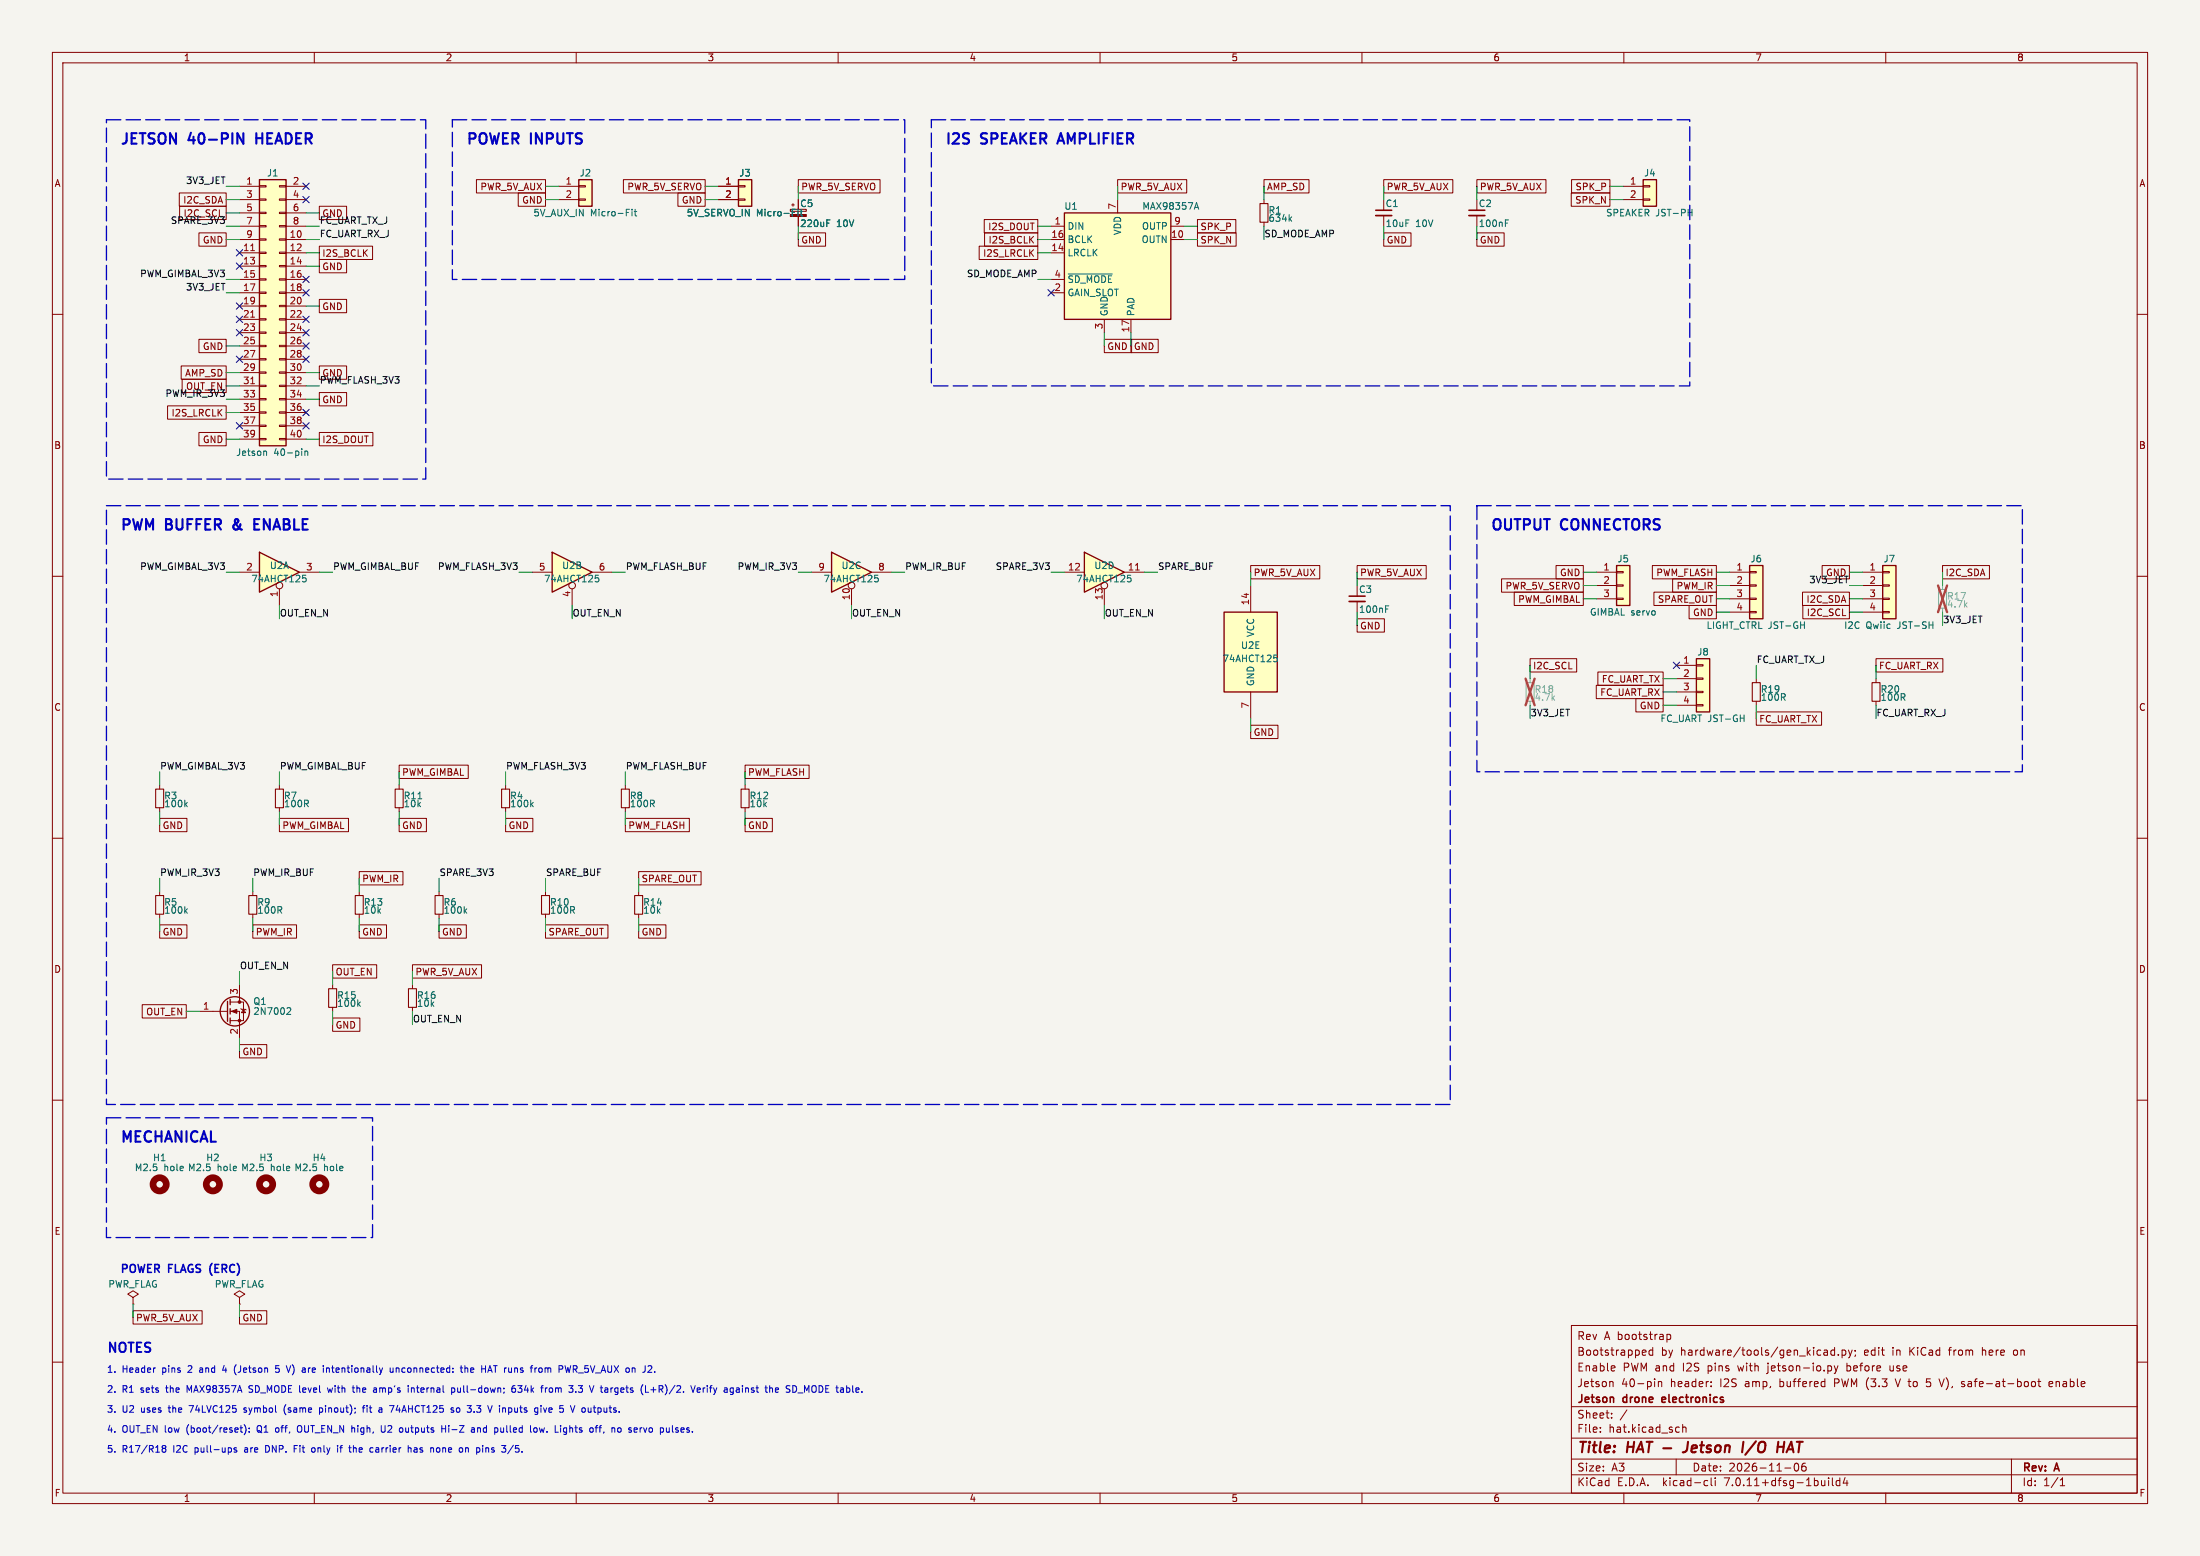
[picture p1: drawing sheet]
<svg xmlns="http://www.w3.org/2000/svg" width="420mm" height="297mm" viewBox="0 0 420 297" stroke-linecap="round" stroke-linejoin="round" font-family="sans-serif">
<path d="M0 0h420v297h-420z" fill="#f5f4ef" stroke="#f5f4ef" stroke-width=".19"/>
<g fill="none" stroke="#840000" stroke-width=".19">
<path d="M10 10h400v277h-400zM12 12h396v273h-396zM60 10v2M110 10v2M160 10v2M210 10v2M260 10v2M310 10v2M360 10v2M45.7 35.6h3.8M45.7 38.1h3.8M49.5 38h1.3v.2h-1.3z"/>
<path d="M49.5 35.4h1.3v.3h-1.3zM53.3 38h1.3v.2h-1.3zM53.3 35.4h1.3v.3h-1.3zM54.6 35.6h3.8M54.6 38.1h3.8M213.4 38.1v2.5M241.3 38.1v.8M10 60h2M45.7 45.7h3.8M45.7 48.3h3.8M45.7 50.8h3.8M45.7 53.3h3.8"/>
<path d="M45.7 55.9h3.8M45.7 58.4h3.8M45.7 40.6h3.8M45.7 43.2h3.8M49.5 58.3h1.3v.2h-1.3zM49.5 55.8h1.3v.2h-1.3zM49.5 53.2h1.3v.3h-1.3zM49.5 50.7h1.3v.2h-1.3zM49.5 48.1h1.3v.3h-1.3zM49.5 45.6h1.3v.2h-1.3zM49.5 43.1h1.3v.2h-1.3zM49.5 40.5h1.3v.3h-1.3z"/>
<path d="M53.3 58.3h1.3v.2h-1.3zM53.3 55.8h1.3v.2h-1.3zM53.3 53.2h1.3v.3h-1.3zM53.3 50.7h1.3v.2h-1.3zM53.3 48.1h1.3v.3h-1.3zM53.3 45.6h1.3v.2h-1.3zM53.3 43.1h1.3v.2h-1.3zM53.3 40.5h1.3v.3h-1.3zM54.6 45.7h3.8M54.6 48.3h3.8M54.6 50.8h3.8M54.6 53.3h3.8"/>
<path d="M54.6 55.9h3.8M54.6 58.4h3.8M54.6 40.6h3.8M54.6 43.2h3.8M200.7 45.7h2.5M200.7 48.3h2.5M200.7 53.3h2.5M200.7 55.9h2.5M200.7 43.2h2.5M223.5 45.7h2.6M223.5 43.2h2.6M241.3 42.4v.8"/>
<path d="M408 60h2M45.7 61h3.8M45.7 63.5h3.8M45.7 66h3.8M45.7 68.6h3.8M45.7 71.1h3.8M45.7 73.7h3.8M45.7 76.2h3.8M45.7 78.7h3.8M49.5 78.6h1.3v.3h-1.3zM49.5 76.1h1.3v.2h-1.3zM49.5 73.5h1.3v.3h-1.3z"/>
<path d="M49.5 71h1.3v.2h-1.3zM49.5 68.5h1.3v.2h-1.3zM49.5 65.9h1.3v.3h-1.3zM49.5 63.4h1.3v.2h-1.3zM49.5 60.8h1.3v.3h-1.3zM53.3 78.6h1.3v.3h-1.3zM53.3 76.1h1.3v.2h-1.3zM53.3 73.5h1.3v.3h-1.3zM53.3 71h1.3v.2h-1.3zM53.3 68.5h1.3v.2h-1.3zM53.3 65.9h1.3v.3h-1.3zM53.3 63.4h1.3v.2h-1.3z"/>
<path d="M53.3 60.8h1.3v.3h-1.3zM54.6 61h3.8M54.6 63.5h3.8M54.6 66h3.8M54.6 68.6h3.8M54.6 71.1h3.8M54.6 73.7h3.8M54.6 76.2h3.8M54.6 78.7h3.8M210.8 61v2.5M215.9 61v2.5M45.7 81.3h3.8"/>
<path d="M45.7 83.8h3.8M49.5 83.7h1.3v.2h-1.3zM49.5 81.2h1.3v.2h-1.3zM53.3 83.7h1.3v.2h-1.3zM53.3 81.2h1.3v.2h-1.3zM54.6 81.3h3.8M54.6 83.8h3.8M10 110h2M259.1 114.8v2M304.8 109.2h3.8M304.8 111.8h3.8M304.8 114.3h3.8"/>
<path d="M308.6 114.2h1.3v.2h-1.3zM308.6 111.6h1.3v.3h-1.3zM308.6 109.1h1.3v.2h-1.3zM330.2 109.2h3.8M330.2 111.8h3.8M330.2 114.3h3.8M330.2 116.8h3.8M334 116.7h1.3v.3h-1.3zM334 114.2h1.3v.2h-1.3zM334 111.6h1.3v.3h-1.3zM334 109.1h1.3v.2h-1.3zM355.6 109.2h3.8"/>
<path d="M355.6 111.8h3.8M355.6 114.3h3.8M355.6 116.8h3.8M359.4 116.7h1.3v.3h-1.3zM359.4 114.2h1.3v.2h-1.3zM359.4 111.6h1.3v.3h-1.3zM359.4 109.1h1.3v.2h-1.3zM408 110h2M320 127h3.8M320 129.5h3.8M320 132.1h3.8M320 134.6h3.8"/>
<path d="M323.8 134.5h1.3v.2h-1.3zM323.8 132h1.3v.2h-1.3zM323.8 129.4h1.3v.3h-1.3zM323.8 126.9h1.3v.2h-1.3zM335.3 129.5v.8M335.3 133.9v.7M358.1 129.5v.8M358.1 133.9v.7M10 160h2M30.5 149.9v.7M30.5 154.2v.7M53.3 149.9v.7"/>
<path d="M53.3 154.2v.7M76.2 149.9v.7M76.2 154.2v.7M96.5 149.9v.7M96.5 154.2v.7M119.4 149.9v.7M119.4 154.2v.7M142.2 149.9v.7M142.2 154.2v.7M408 160h2M68.6 170.2v.7M68.6 174.5v.8"/>
<path d="M83.8 170.2v.7M83.8 174.5v.8M104.1 170.2v.7M104.1 174.5v.8M121.9 170.2v.7M121.9 174.5v.8M78.7 188v.7M78.7 192.3v.7M10 210h2M408 210h2M10 260h2M300 253h108v32h-108z"/>
<path d="M314 257.7l.2 .3-.7 .2M314.2 258.6l-.2 .1M315.5 257.8l-.4-.1-.3 .3 .1 .6h.6M315.5 257.2v1.5M318.2 254.7v1.5M318.2 254.8l.5-.1 .2 .3-.1 .6h-.6M348.4 257.7l.4 .1 .1 .9M348.9 258.6l-.5 .1M348.9 258l-.5 .1M350.2 257.8l-.4-.1-.3 .3 .2 .6h.5M350.2 257.2v1.5M350.9 258.5v.2"/>
<path d="M351.7 257.8l.4-.1 .3 .3-.2 .6h-.5M351.7 257.7v1.5M352.9 257.7l.3 1M353.2 258.7l-.3 .5M353.6 257.7l-.4 1M354.2 257.8v.1M354.2 258.6l-.1 .3M378.4 257.2v1.5M378.5 257.8h-.1M384.7 257.7l-.3 .3v.4l.3 .3M408 260h2M300 278.5h108"/>
<path d="M300 274.5h108M300 268.5h108M305.5 273.2v.2M305.5 272.5v.1M307.7 270.5v.2M307.7 269.8v.1M307.7 263.7l.2 .2v.8M308.1 260.7l.2 .3-.7 .2M308.2 261.6l-.1 .1M310.6 269.1l-1.3 1.9M315.9 263.2v.1M316.6 263.7v1"/>
<path d="M316.6 263.8l.2-.1 .4 .1v.9M320 278.5v3M320.2 272.4l.4 .1M320.6 273.3l-.4 .1M321.2 272.5l.2-.1 .4 .1 .1 .9M321.2 271.9v1.5M326.7 263.8v.1M326.7 264.5v.2M337.2 262.2h.1M342.7 279.4l.2-.1a.8 .8 0 0 1 .5 .7 .8 .8 0 0 1-.5 .8 1 1 0 0 1-.2-1.4zM344.7 279.3a.59 .59 0 0 0-.8 .6v.6l.2 .2 .4 .1 .2-.2 .1-.5-.1-.2h-.5l-.3 .2M349.4 260.7l.3 .3v.4l-.3 .3"/>
<path d="M350.2 260.7l.3 1M350.5 261.7l-.3 .5M350.9 260.7l-.4 1M352.6 260.2v1.5M352.6 261.6l.1 .1M352.7 260.7l-.1 .1M360.8 260.7v.8l.2 .2M361.8 263.2l.5 1.5M367.8 263.2h.7M367.8 264.6l.5 .1M368.3 263.8h-.5M371.2 263.2l-.5 1.5"/>
<path d="M374.7 263.7l.3 .1M374.7 264.2l.3 .1 .1 .2-.2 .2h-.3M384 278.5v6.5M387.9 263.8l.4-.1 .3 .3v.4l-.3 .3-.4-.1-.1-.2zM389 263.7h.6M389.2 263.2v1.3l.4 .2M391.2 264.2l.7-.2-.1-.2-.4-.1-.2 .2v.7h.6M60 285v2M110 285v2M160 285v2M210 285v2M260 285v2"/>
<path d="M300 281.5h108M310 285v2M325.6 282.6l.4 .1M326 283.5l-.4 .1M326.7 282.1v1.3l.2 .2M327.4 282.1v.1M327.4 282.6v1M340.7 280.2h1.2M349.1 282.1v.1M349.1 282.6v1M349.8 282.1v1.3l.2 .2M351.2 282.7l-.4-.1-.3 .3 .2 .6h.5"/>
<path d="M351.2 282.1v1.5M352.2 282l-.3 1.1h.9M352.6 282.6v1M360 285v2M393.3 283.6h.9M393.3 282.5l.4-.4v1.5"/>
</g>
<path d="M322.3 275.2l-.2 1.4a.74 .74 0 0 1-.9 .6M335.2 275.1l-2 2.6M339.4 276.2h1.1M340.6 275.2l-.2 2M341.3 276.6h1M342 275.2l-1 2" fill="none" stroke="#840000" stroke-width=".4"/>
<path d="M257.6 113.8h3M317.3 266.8v.8M318 267l-.7 .2" fill="none" stroke="#840000" stroke-width=".3"/>
<g fill="none" stroke="#840000" stroke-width=".2">
<path d="M240.5 38.9h1.6v3.5h-1.6zM334.5 130.3h1.5v3.6h-1.5zM357.4 130.3h1.5v3.6h-1.5zM29.7 150.6h1.5v3.6h-1.5zM52.6 150.6h1.5v3.6h-1.5zM75.4 150.6h1.6v3.6h-1.6zM95.8 150.6h1.5v3.6h-1.5zM118.6 150.6h1.5v3.6h-1.5zM141.5 150.6h1.5v3.6h-1.5zM67.8 170.9h1.5v3.6h-1.5zM83.1 170.9h1.5v3.6h-1.5zM103.4 170.9h1.5v3.6h-1.5z"/>
<path d="M121.2 170.9h1.5v3.6h-1.5zM78 188.7h1.5v3.6h-1.5z"/>
</g>
<g fill="#ffffc2" stroke="#ffffc2" stroke-width=".19">
<path d="M49.5 34.3h5.1v50.8h-5.1z"/>
<path d="M323.8 125.7h2.6v10.2h-2.6z"/>
<path d="M308.6 108h2.5v7.6h-2.5z"/>
<path d="M334 108h2.5v10.1h-2.5z"/>
<path d="M359.4 108h2.5v10.1h-2.5z"/>
<path d="M203.2 40.6h20.3v20.4h-20.3z"/>
</g>
<path d="M49.5 34.3h5.1v50.8h-5.1zM203.2 40.6h20.3v20.4h-20.3zM308.6 108h2.5v7.6h-2.5zM334 108h2.5v10.1h-2.5zM359.4 108h2.5v10.1h-2.5zM323.8 125.7h2.6v10.2h-2.6z" fill="none" stroke="#840000" stroke-width=".25"/>
<path d="M47.9 47.8h.7M47.9 60.5h.7M47.9 73.2h.7" fill="none" stroke="#a90000" stroke-width=".19"/>
<g fill="none" stroke="#006464" stroke-width=".19">
<path d="M228.1 39.6h.6M228.4 38.7l.4 1.2M203.9 52.3h8.4M246.2 41.8l.4 .4M246.6 41.4l-.5 .5M50.5 86.1l.4 .2v.6M58.2 86.2l.2-.1 .3 .1 .1 .7M58.2 86.1v.8M264.5 116.2h.4M264.5 115.6h.6M343.7 119.3h.8M344.5 118.7v1.3"/>
<path d="M332.2 137.1h.8M333 136.5v1.2M35.4 153.5l.4 .5M35.8 153.2l-.5 .4M79.8 152.5h.7M101.4 153.5l.4 .5M101.8 153.2l-.5 .4M88.7 173.8l.4 .5M89.1 173.5l-.5 .5"/>
</g>
<path d="M370.1 112.5h1.5v3.6h-1.5zM291.3 130.3h1.6v3.6h-1.6z" fill="none" stroke="#9c9b98" stroke-width=".2"/>
<path d="M370.8 111.8v.7M370.8 116.1v.7M292.1 129.5v.8M292.1 133.9v.7" fill="none" stroke="#9c9b98" stroke-width=".19"/>
<path d="M370 111.8l1.7 5M371.7 111.8l-1.7 5M291.2 129.5l1.8 5.1M293 129.5l-1.8 5.1" fill="none" stroke="#eb3a3d" stroke-width=".46"/>
<path d="M257.6 114.8h3" fill="none" stroke="#840000" stroke-width=".33"/>
<path d="M207 105.4l7.6 3.8-7.6 3.8z" fill="#ffffc2"/>
<path d="M207 105.4l7.6 3.8-7.6 3.8z" fill="none" stroke="#840000" stroke-width=".25"/>
<g fill="none" stroke="#840000" stroke-width=".19">
<path d="M203.2 109.2h3.8M210.8 112.4v3.2M214.6 109.2h3.8"/>
<circle cx="210.8" cy="111.8" r=".63"/>
</g>
<path d="M216.8 108.8h.7" fill="none" stroke="#a90000" stroke-width=".19"/>
<path d="M215.3 109.8h.6M215.4 110.3h.3l.2 .2-.1 .5-.4 .1" fill="none" stroke="#006464" stroke-width=".19"/>
<path d="M49.5 105.4l7.6 3.8-7.6 3.8z" fill="#ffffc2"/>
<path d="M110.5 34.3h2.5v5.1h-2.5zM141 34.3h2.5v5.1h-2.5zM49.5 105.4l7.6 3.8-7.6 3.8zM233.7 116.8h10.1v15.3h-10.1z" fill="none" stroke="#840000" stroke-width=".25"/>
<g fill="none" stroke="#840000" stroke-width=".19">
<path d="M106.7 35.6h3.8M106.7 38.1h3.8M110.5 38h1.3v.2h-1.3zM110.5 35.4h1.3v.3h-1.3zM137.2 35.6h3.8M137.2 38.1h3.8M141 38h1.2v.2h-1.2zM141 35.4h1.2v.3h-1.2zM150.9 40h3v.3h-3zM151.1 39.1h.5M151.4 38.9v.5M152.4 41.3v1.9"/>
<path d="M45.7 109.2h3.8M53.3 112.4v3.2M57.1 109.2h3.9M238.8 111.8v5M238.8 132.1v5.1"/>
<circle cx="53.3" cy="111.8" r=".63"/>
</g>
<path d="M120.6 39.9v.2M121.3 39.9v1.1l.3 .2M152.9 39.9v1.1l.3 .2M120.6 40.4v.8M121.1 40.4h.5M152.3 40.4v.8M157.8 42.6h.5M157.8 42h.6M57.8 109.8h.6M57.9 110.3h.3l.3 .2-.2 .5-.4 .1M243.2 125h.6M243.3 125.5h.3l.3 .3-.2 .4-.4 .1" fill="none" stroke="#006464" stroke-width=".19"/>
<g fill="#ffffc2" stroke="#ffffc2" stroke-width=".19">
<path d="M233.7 116.8h10.1v15.3h-10.1z"/>
<path d="M110.5 34.3h2.5v5.1h-2.5z"/>
<path d="M141 34.3h2.5v5.1h-2.5z"/>
</g>
<path d="M150.9 40.9h3v.4h-3z" fill="#840000" stroke="#840000" stroke-width=".19"/>
<path d="M158.7 105.4l7.7 3.8-7.7 3.8z" fill="#ffffc2"/>
<path d="M158.7 105.4l7.7 3.8-7.7 3.8z" fill="none" stroke="#840000" stroke-width=".25"/>
<g fill="none" stroke="#840000" stroke-width=".19">
<path d="M154.9 109.2h3.8M162.6 112.4v3.2M166.4 109.2h3.8"/>
<circle cx="162.6" cy="111.8" r=".63"/>
</g>
<path d="M167 109.8h.6M167.1 110.3h.3l.3 .2-.2 .5-.4 .1" fill="none" stroke="#006464" stroke-width=".19"/>
<path d="M105.4 105.4l7.6 3.8-7.6 3.8z" fill="#ffffc2"/>
<g fill="none" stroke="#840000" stroke-width=".25">
<path d="M313.7 34.3h2.5v5.1h-2.5zM105.4 105.4l7.6 3.8-7.6 3.8zM43.4 191.1v3.8M43.9 190.8v1M43.9 192.5v1M43.9 194.3v1"/>
<circle cx="44.8" cy="193" r="2.79"/>
</g>
<g fill="none" stroke="#840000" stroke-width=".19">
<path d="M34.2 36.8h9v2.6h-9zM34.3 39.4h8.9v2.5h-8.9zM61 39.4h5.2v2.5h-5.2zM91 34.3h13.1v2.5h-13.1zM98.9 36.8h5.2v2.6h-5.2zM119 34.3h15.6v2.5h-15.6zM129.4 36.8h5.2v2.6h-5.2zM137.2 35.6h3.8M137.2 38.1h3.8M152.4 34.3h15.6v2.5h-15.6zM213.4 34.3h13.1v2.5h-13.1zM241.3 34.3h8.6v2.5h-8.6z"/>
<path d="M264.2 34.3h13.1v2.5h-13.1zM281.9 34.3h13.2v2.5h-13.2zM300 36.8h7.3v2.6h-7.3zM300 34.3h7.3v2.5h-7.3zM309.9 35.6h3.8M309.9 38.1h3.8M313.7 38h1.3v.2h-1.3zM313.7 35.4h1.3v.3h-1.3zM38 44.4h5.2v2.6h-5.2zM61 47h10.1v2.5h-10.1zM61 57.1h5.2v2.6h-5.2zM61 49.5h5.2v2.6h-5.2z"/>
<path d="M152.4 44.4h5.2v2.6h-5.2zM152.4 41.3v1.9M186.9 47h11.2v2.5h-11.2zM187.9 41.9h10.2v2.6h-10.2zM188 44.4h10.1v2.6h-10.1zM228.6 41.9h7.3v2.6h-7.3zM228.6 44.4h7.4v2.6h-7.4zM264.2 44.4h5.2v2.6h-5.2zM264.2 41.1v2.1M281.9 44.4h5.2v2.6h-5.2zM281.9 41.1v2.1M32 77.5h11.2v2.5h-11.2z"/>
<path d="M34.6 69.8h8.6v2.6h-8.6zM34.8 72.4h8.4v2.5h-8.4zM38 64.8h5.2v2.5h-5.2zM61 69.8h5.2v2.6h-5.2zM61 74.9h5.2v2.6h-5.2zM210.8 64.8h5.2v2.5h-5.2zM215.9 64.8h5.2v2.5h-5.2zM38 82.5h5.2v2.6h-5.2zM61 82.5h10.2v2.6h-10.2zM101.6 109.2h3.8M109.2 112.4v3.2M113 109.2h3.8"/>
<path d="M238.8 107.9h13.1v2.6h-13.1zM259.1 107.9h13.2v2.6h-13.2zM259.1 118.1h5.2v2.6h-5.2zM286.7 110.5h15.6v2.5h-15.6zM289.1 113h13.2v2.6h-13.2zM297.1 107.9h5.2v2.6h-5.2zM315.4 107.9h12.3v2.6h-12.3zM315.7 113h12v2.6h-12zM319.3 110.5h8.4v2.5h-8.4zM322.5 115.6h5.2v2.5h-5.2zM344.1 113h9v2.6h-9zM344.2 115.6h8.9v2.5h-8.9z"/>
<path d="M347.9 107.9h5.2v2.6h-5.2zM370.8 107.9h9v2.6h-9zM238.8 138.4h5.2v2.6h-5.2zM292.1 125.7h8.9v2.6h-8.9zM304.7 130.8h12.8v2.6h-12.8zM305 128.3h12.5v2.5h-12.5zM312.3 133.3h5.2v2.6h-5.2zM335.3 135.9h12.4v2.5h-12.4zM358.1 125.7h12.8v2.6h-12.8zM30.5 156.2h5.2v2.6h-5.2zM53.3 156.2h13.2v2.6h-13.2zM76.2 146h13.2v2.6h-13.2z"/>
<path d="M76.2 156.2h5.2v2.6h-5.2zM96.5 156.2h5.2v2.6h-5.2zM119.4 156.2h12.2v2.6h-12.2zM142.2 156.2h5.2v2.6h-5.2zM142.2 146h12.3v2.6h-12.3zM30.5 176.5h5.2v2.6h-5.2zM30.5 170.2v.7M30.5 174.5v.8M48.3 176.5h8.3v2.6h-8.3zM48.3 170.2v.7M48.3 174.5v.8M68.6 166.4h8.3v2.5h-8.3z"/>
<path d="M68.6 176.5h5.2v2.6h-5.2zM83.8 176.5h5.2v2.6h-5.2zM104.1 176.5h12v2.6h-12zM121.9 176.5h5.2v2.6h-5.2zM121.9 166.4h11.9v2.5h-11.9zM27.2 191.8h8.4v2.5h-8.4zM38.1 193h5.3M43.9 193h1.8v5.1M43.9 191.3h2.6v3.5h-2.6M45.7 199.4h5.2v2.5h-5.2zM45.7 188v3.3M46 192.5l1 .3"/>
<path d="M46.5 192.7l.4 .6h-.8zM63.5 194.3h5.2v2.6h-5.2zM63.5 184.1h8.4v2.6h-8.4zM63.5 188v.7M63.5 192.3v.7M78.7 184.1h13.2v2.6h-13.2zM25.4 247.6l1-.6-1-.6-1 .6 1 .6v1.3M25.4 248.9h.1M25.4 250.2h13.2v2.5h-13.2zM45.7 247.6l1-.6-1-.6-1 .6 1 .6v1.3M45.7 248.9h.1M45.7 250.2h5.2v2.5h-5.2z"/>
<circle cx="109.2" cy="111.8" r=".63"/>
</g>
<g fill="none" stroke="#006464" stroke-width=".19">
<path d="M152.9 39.9v1.1l.3 .2M323 39.9v1.3M152.3 40.4v.8M157.8 42.6h.5M157.8 42h.6M287.4 42.6h.4M287.4 42h.6M322.3 40.6h.7M113.7 109.8h.6M113.8 110.3h.3l.2 .2-.1 .5-.4 .1M35.4 173.8l.4 .5M35.8 173.5l-.5 .5"/>
<path d="M55 192.3l.4 .1 .1 .3-.8 .9h.8M68.4 191.6l.4 .5M68.8 191.3l-.5 .4"/>
</g>
<path d="M262.6 41.1h3.1M280.4 41.1h3.1" fill="none" stroke="#840000" stroke-width=".33"/>
<path d="M262.6 40.1h3.1M280.4 40.1h3.1" fill="none" stroke="#840000" stroke-width=".3"/>
<g fill="#840000" stroke="#840000" stroke-width=".19">
<path d="M44.2 193l1-.3v.7z"/>
<circle cx="45.7" cy="194.8" r=".25"/>
<circle cx="45.7" cy="191.3" r=".25"/>
</g>
<path d="M29.7 170.9h1.5v3.6h-1.5zM47.5 170.9h1.5v3.6h-1.5zM62.7 188.7h1.6v3.6h-1.6z" fill="none" stroke="#840000" stroke-width=".2"/>
<g fill="none" stroke="#840000" stroke-width="1.3">
<circle cx="30.5" cy="226.1" r="1.27"/>
<circle cx="40.6" cy="226.1" r="1.27"/>
<circle cx="50.8" cy="226.1" r="1.27"/>
<circle cx="61" cy="226.1" r="1.27"/>
</g>
<path d="M313.7 34.3h2.5v5.1h-2.5z" fill="#ffffc2" stroke="#ffffc2" stroke-width=".19"/>
<path d="M45.3 25.4l1.2 2v-2M48.9 25.4v2M48.9 26.4h1.2M202 26.9h1M202.5 25.4l-.7 2M49.5 99.1h-.9v2h.9M44.6 100.2v.7M48.6 100h.6" fill="none" stroke="#0000c2" stroke-width=".4"/>
<g fill="none" stroke="#0000c2" stroke-width=".19">
<path d="M31.2 276.5l-.3-.3 .3-.3h.2l.3 .3-.3 .3M31.2 276.5l-.3 .2 .1 .4 .2 .1 .3-.1 .2-.2v-.2l-.3-.2M31.2 276.5h.2M42.8 260.6l-.3 .9h.8M45.1 260.5a1.46 1.46 0 0 0 0 1.9M45.2 276.4l-.3-.1-.2 .2v.2l.5 .1v.3h-.5M45.8 272.5h.5M46 272.1v1.1l.3 .2M46.5 269.5l.2 .1M46.6 271.9a1.46 1.46 0 0 1 0 2M46.7 268.7l-.2 .2 .2 .2M47.5 265.7l.2 .1"/>
<path d="M47.6 273.3v.1M47.6 272.6v.1M47.8 264.5l-.3 .2 .3 .4M51 275.9h-.3v1.3h.3M52.6 261.8l.2 .1h.4M52.7 272.6l-.1 .2 .1 .5M53.3 260.7h-.6l-.1 .6 .2-.1h.4M54.6 268.1a1.46 1.46 0 0 0 0 2M55.5 260.7l-.4 1.2M56.2 276.5h.4M56.8 275.9h-.6v1.3M57.3 272.1a.43 .43 0 0 0-.5 .4v.5a.43 .43 0 0 0 .5 .4"/>
<path d="M59.5 276.9l.2 .3 .3-.1M60 276.4l-.3-.1-.2 .3M61 268.7v1.3M61 268.8l.4-.1 .1 .1M61.5 269.4l-.1 .2-.4-.1M62.3 261.1v.8M62.3 261.2l.4-.1 .2 .2M62.5 264.9l.3 .9 .2-.6 .2 .6M64.4 275.9v.1M64.4 276.3v.9M64.9 276.3h.5M65.2 275.9l-.1 .2v1.1"/>
<path d="M67.2 264.9h.5M67.4 264.5v1.1l.3 .2M67.5 275.9v1.3M67.7 276.3l-.2 .2M69.2 268.7h.4M69.6 268.3l-.3 .2v1.1M71.1 276.3l.1 .1M71.2 277.1l-.1 .1M71.5 264.9l.3 .1 .1 .8M71.8 276.8v.3M71.9 265.7l-.4 .1M71.9 265.2l-.4 .1"/>
<path d="M72.5 268.7l.4 .2v.7M72.8 272.1v1l.2 .3 .4-.1 .1-.2v-1M72.9 269.5l-.4 .1M72.9 269l-.4 .1M74.5 261.1v.8h.3l.2-.1M75 261.1v.8M75.6 261.1v.8M76 261.1l-.4 .1M76.8 272.6l.1 .2-.1 .5M77.9 264.5v.1M77.9 276.5l.2-.2 .3 .1 .1 .8M78.5 265l.4-.1 .2 .2"/>
<path d="M78.5 264.9v.9M79.4 276.3l-.3 .1M79.5 276.7h-.3l-.2 .2 .1 .2 .4 .1M83.9 276.4l-.3-.1-.3 .3 .1 .5h.5M84.3 272.1v1.3M84.3 272.7h.8M85.1 272.1v1.3M86.2 265l.4-.1 .2 .3-.1 .5h-.5M86.2 264.9v1.3M86.3 268.7l.3 .1M86.3 269.1l.3 .1v.2l-.4 .2M87.4 264.9v.7l.1 .2"/>
<path d="M87.5 268.7l-.3 .1-.1 .2 .1 .4 .3 .2M87.9 261.1h.4M88 260.7v1.1l.3 .1M88.8 261.2l.1-.1 .3 .1 .1 .7M88.8 260.7v1.2M88.9 276.5l.3-.2 .2 .2M88.9 276.3v.9M90 272.6h.5l.1 .8M90.5 269.4v.2M90.6 272.8l-.5 .1-.1 .2 .1 .3 .5-.1M91.2 272.5v.9M91.4 272.5l-.2 .2"/>
<path d="M92.7 276.3v.9M92.9 276.3l-.2 .2M93.1 261.9l.4-1.2 .5 1.2M93.2 261.6h.6M95.6 272.5l.1 .8h.4M98 275.9l-1.1 1.6M98.3 264.5h-.4a.85 .85 0 0 0 0 1.3l.5-.2v-.4l-.2-.2h-.4l-.1 .2M98.9 265.6l.5 .2M98.9 264.5h.7l-.4 .5h.2M102 272.6l.3-.1 .2 .3v.3l-.2 .3-.3-.1-.1-.2zM103 272.5l.2 .9M103.3 268.3v.1"/>
<path d="M103.3 268.7v.9M103.5 261.2l-.4-.1-.3 .2 .2 .6h.3l.2-.1M103.8 268.7l.3 .9 .3-.9M104.5 264.9l-.3 .1M105.1 264.9l-.3 .3v.3l.3 .3M107.6 273.7h.4M107.9 260.7l.3 1.2 .2-.9 .3 .9 .3-1.2M108 272.5l-.3 .1-.1 .2v.5l.4 .1M108.9 268.3l.4 1.3M109.9 265.6v.2M110.4 265.6l.6 .2M110.4 264.5h.8"/>
<path d="M111.2 268.8h.4M111.2 269.5h.4M113.6 272.5h.5M114.1 272.1l-.3 .2v1.1M114.3 272.5h.5M114.6 264.9h.5M114.8 264.5v1.2M114.8 272.1l-.3 .2v1.1M118.1 272.5l.4 .1 .1 .2-.1 .5-.4 .1M122.2 272.5v.9M122.6 272.5l-.4 .3M123.2 265.8h.6"/>
<path d="M124.3 265.3h.9M124.7 264.8v1M128.4 272.1v1.1l.2 .2M132.7 264.5l-.4 1.3M133.1 265.3l.6-.1-.1-.2-.3-.1-.2 .2v.6h.5M134.2 264.9v.9M134.6 264.9l-.4 .3M140.6 265h.5v.8M141.1 265.2l-.4 .1-.2 .2 .2 .3 .4-.1M148 265.1l.2-.2 .4 .2v.1l-.6 .1M148 265.6l.2 .2 .4-.1M152.3 265.9h1"/>
</g>
<path d="M20.3 22.9h61v68.5h-61v-68.5M86.4 22.9h86.3v30.4h-86.3v-30.4M177.8 22.9h144.8v50.8h-144.8v-50.8M20.3 96.5h256.6v114.3h-256.6v-114.3M281.9 96.5h104.2v50.8h-104.2v-50.8M20.3 213.4h50.8v22.8h-50.8v-22.8" fill="none" stroke="#0000c2" stroke-width=".25" stroke-dasharray="2.7 1"/>
<g fill="none" stroke="#009600" stroke-width=".19">
<path d="M43.2 35.6h2.5M43.2 38.1h2.5M104.1 35.6h2.6M104.1 38.1h2.6M134.6 35.6h2.6M134.6 38.1h2.6M152.4 35.6v2.5M213.4 35.6v2.5M241.3 35.6v2.5M264.2 35.6v2.5M281.9 35.6v2.5M307.3 35.6h2.6"/>
<path d="M307.3 38.1h2.6M43.2 53.3h2.5M43.2 55.9h2.5M43.2 43.2h2.5M43.2 45.7h2.5M43.2 40.6h2.5M58.4 43.2h2.6M58.4 45.7h2.6M58.4 40.6h2.6M58.4 58.4h2.6M58.4 48.3h2.6M58.4 50.8h2.6"/>
<path d="M152.4 43.2v2.5M198.1 53.3h2.6M198.1 43.2h2.6M198.1 45.7h2.6M198.1 48.3h2.6M226.1 43.2h2.5M226.1 45.7h2.5M241.3 43.2v2.5M264.2 43.2v2.5M281.9 43.2v2.5M43.2 78.7h2.5M43.2 76.2h2.5"/>
<path d="M43.2 73.7h2.5M43.2 71.1h2.5M43.2 66h2.5M58.4 76.2h2.6M58.4 73.7h2.6M58.4 71.1h2.6M210.8 63.5v2.5M215.9 63.5v2.5M43.2 83.8h2.5M58.4 83.8h2.6M43.2 109.2h2.5M53.3 115.6v2.5"/>
<path d="M61 109.2h2.5M99.1 109.2h2.5M109.2 115.6v2.5M116.8 109.2h2.6M152.4 109.2h2.5M162.6 115.6v2.5M170.2 109.2h2.5M200.7 109.2h2.5M210.8 115.6v2.5M218.4 109.2h2.6M238.8 109.2v2.6M259.1 109.2v2.6"/>
<path d="M259.1 116.8v2.6M302.3 109.2h2.5M302.3 111.8h2.5M302.3 114.3h2.5M327.7 109.2h2.5M327.7 111.8h2.5M327.7 114.3h2.5M327.7 116.8h2.5M353.1 109.2h2.5M353.1 111.8h2.5M353.1 114.3h2.5M353.1 116.8h2.5"/>
<path d="M370.8 109.2v2.6M370.8 116.8v2.6M238.8 137.2v2.5M292.1 127v2.5M292.1 134.6v2.6M317.5 134.6h2.5M317.5 132.1h2.5M317.5 129.5h2.5M335.3 127v2.5M335.3 134.6v2.6M358.1 127v2.5M358.1 134.6v2.6"/>
<path d="M30.5 147.3v2.6M30.5 154.9v2.6M53.3 147.3v2.6M53.3 154.9v2.6M76.2 147.3v2.6M76.2 154.9v2.6M96.5 147.3v2.6M96.5 154.9v2.6M119.4 147.3v2.6M119.4 154.9v2.6M142.2 147.3v2.6M142.2 154.9v2.6"/>
<path d="M30.5 167.6v2.6M30.5 175.3v2.5M48.3 167.6v2.6M48.3 175.3v2.5M68.6 167.6v2.6M68.6 175.3v2.5M83.8 167.6v2.6M83.8 175.3v2.5M104.1 167.6v2.6M104.1 175.3v2.5M121.9 167.6v2.6M121.9 175.3v2.5"/>
<path d="M35.6 193h2.5M45.7 185.4v2.6M45.7 198.1v2.6M63.5 185.4v2.6M63.5 193v2.6M78.7 185.4v2.6M78.7 193v2.6M25.4 248.9v2.6M45.7 248.9v2.6"/>
</g>
<g fill="none" stroke="#000084" stroke-width=".19">
<path d="M57.8 37.5l1.2 1.2M57.8 35l1.2 1.2M59 35l-1.2 1.2M59 37.5l-1.2 1.2M45.1 57.8l1.2 1.2M45.1 47.7l1.2 1.2M45.1 50.2l1.2 1.2M46.3 57.8l-1.2 1.2M46.3 47.7l-1.2 1.2M46.3 50.2l-1.2 1.2M57.8 55.3l1.2 1.2M57.8 52.7l1.2 1.2"/>
<path d="M59 55.3l-1.2 1.2M59 52.7l-1.2 1.2M200.1 55.3l1.2 1.2M201.3 55.3l-1.2 1.2M45.1 60.4l1.2 1.2M45.1 62.9l1.2 1.2M45.1 68l1.2 1.2M46.3 68l-1.2 1.2M46.3 60.4l-1.2 1.2M46.3 62.9l-1.2 1.2M57.8 68l1.2 1.2M57.8 65.4l1.2 1.2"/>
<path d="M57.8 62.9l1.2 1.2M57.8 60.4l1.2 1.2M57.8 78.1l1.2 1.2M59 68l-1.2 1.2M59 65.4l-1.2 1.2M59 62.9l-1.2 1.2M59 60.4l-1.2 1.2M59 78.1l-1.2 1.2M45.1 80.7l1.2 1.2M46.3 80.7l-1.2 1.2M57.8 80.7l1.2 1.2M59 80.7l-1.2 1.2"/>
<path d="M319.4 126.4l1.2 1.2M320.6 126.4l-1.2 1.2"/>
</g>
<g font-size="2.8" fill="#0000c2">
<text x="22.9" y="27.7">JETSON</text>
<text x="36.1" y="27.7">40-PIN</text>
<text x="49.8" y="27.7">HEADER</text>
<text x="88.9" y="27.7">POWER</text>
<text x="101.4" y="27.7">INPUTS</text>
<text x="180.3" y="27.7">I2S</text>
<text x="187.4" y="27.7">SPEAKER</text>
<text x="203" y="27.7">AMPLIFIER</text>
<text x="22.9" y="101.4">PWM</text>
<text x="31.8" y="101.4">BUFFER</text>
<text x="45.4" y="101.4">&amp;</text>
<text x="50.2" y="101.4">ENABLE</text>
<text x="284.5" y="101.4">OUTPUT</text>
<text x="298.1" y="101.4">CONNECTORS</text>
<text x="22.9" y="218.2">MECHANICAL</text>
</g>
<g font-size="2.8" fill="#840000">
<text x="301" y="277.9">Title:</text>
<text x="310.6" y="277.9">HAT -</text>
<text x="323.1" y="277.9">Jetson</text>
<text x="335" y="277.9">I/O</text>
<text x="342.5" y="277.9">HAT</text>
</g>
<text font-size="2.5" fill="#0000c2" x="20.3" y="258.3">NOTES</text>
<g font-size="2.1" fill="#0000c2">
<text x="22.9" y="243.1">POWER</text>
<text x="32.2" y="243.1">FLAGS (ERC)</text>
</g>
<g font-size="2.1" fill="#840000">
<text x="301" y="256">Rev</text>
<text x="306.2" y="256">A bootstrap</text>
<text x="301" y="262">Enable</text>
<text x="301" y="259">Bootstrapped</text>
<text x="309.8" y="262">PWM and</text>
<text x="317.1" y="259">by</text>
<text x="320.9" y="259">hardware/tools/gen_kicad.py;</text>
<text x="321.4" y="262">I2S</text>
<text x="326.3" y="262">pins</text>
<text x="332.2" y="262">with</text>
<text x="338" y="262">jetson-io.py</text>
<text x="353.2" y="262">before</text>
<text x="356" y="259">edit</text>
<text x="361.5" y="259">in</text>
<text x="361.6" y="262">use</text>
<text x="364.9" y="259">KiCad</text>
<text x="372.6" y="259">from</text>
<text x="379.1" y="259">here</text>
<text x="385.2" y="259">on</text>
<text x="301" y="268.2">Jetson</text>
<text x="301" y="265">Jetson</text>
<text x="309.5" y="265">40-pin</text>
<text x="309.9" y="268.2">drone</text>
<text x="318" y="268.2">electronics</text>
<text x="318.9" y="265">header:</text>
<text x="328.5" y="265">I2S</text>
<text x="333.4" y="265">amp,</text>
<text x="340.1" y="265">buffered</text>
<text x="350.7" y="265">PWM (3.3</text>
<text x="362.8" y="265">V to</text>
<text x="368.9" y="265">5</text>
<text x="371.6" y="265">V),</text>
<text x="375.9" y="265">safe-at-boot</text>
<text x="392.8" y="265">enable</text>
<text x="301" y="273.7">File:</text>
<text x="301" y="271">Sheet:</text>
<text x="307.1" y="273.7">hat.kicad_sch</text>
<text x="301" y="281.1">Size:</text>
<text x="307.6" y="281.1">A3</text>
<text x="323" y="281.1">Date:</text>
<text x="330" y="281.1">2026-11-06</text>
<text x="386" y="281.3">Rev:</text>
<text x="392.4" y="281.3">A</text>
<text x="301" y="283.9">KiCad</text>
<text x="308.7" y="283.9">E.D.A.</text>
<text x="317.6" y="283.9">kicad-cli</text>
<text x="329.5" y="283.9">7.0.11+dfsg-1build4</text>
<text x="386" y="283.9">Id:</text>
<text x="390.1" y="283.9">1/1</text>
</g>
<g font-size="1.8" fill="#840000">
<text x="35" y="11.9">1</text>
<text x="85" y="11.9">2</text>
<text x="135" y="11.9">3</text>
<text x="185" y="11.9">4</text>
<text x="235" y="11.9">5</text>
<text x="285" y="11.9">6</text>
<text x="335" y="11.9">7</text>
<text x="385" y="11.9">8</text>
<text x="10.3" y="35.9">A</text>
<text x="408.3" y="35.9">A</text>
<text x="34.9" y="39.1">I2C_SDA</text>
<text x="91.6" y="36.5">PWR_5V_AUX</text>
<text x="99.6" y="39.1">GND</text>
<text x="119.7" y="36.5">PWR_5V_SERVO</text>
<text x="130.1" y="39.1">GND</text>
<text x="152.7" y="39.7">C5</text>
<text x="152.9" y="36.5">PWR_5V_SERVO</text>
<text x="213.8" y="36.5">PWR_5V_AUX</text>
<text x="241.8" y="36.5">AMP_SD</text>
<text x="264.6" y="36.5">PWR_5V_AUX</text>
<text x="282.4" y="36.5">PWR_5V_AUX</text>
<text x="300.6" y="39.1">SPK_N</text>
<text x="300.7" y="36.5">SPK_P</text>
<text x="38.6" y="46.7">GND</text>
<text x="152.9" y="46.7">GND</text>
<text x="188.6" y="44.1">I2S_DOUT</text>
<text x="188.6" y="46.7">I2S_BCLK</text>
<text x="229.1" y="44.1">SPK_P</text>
<text x="229.1" y="46.7">SPK_N</text>
<text x="264.6" y="46.7">GND</text>
<text x="282.4" y="46.7">GND</text>
<text x="61.4" y="49.2">I2S_BCLK</text>
<text x="61.4" y="51.8">GND</text>
<text x="187.6" y="49.2">I2S_LRCLK</text>
<text x="61.4" y="59.4">GND</text>
<text x="38.6" y="67">GND</text>
<text x="211.3" y="67">GND GND</text>
<text x="35.2" y="72.1">AMP_SD</text>
<text x="61.4" y="77.2">GND</text>
<text x="32.6" y="79.7">I2S_LRCLK</text>
<text x="10.3" y="85.9">B</text>
<text x="38.6" y="84.8">GND</text>
<text x="61.4" y="84.8">I2S_DOUT</text>
<text x="408.2" y="85.9">B</text>
<text x="239.2" y="110.2">PWR_5V_AUX</text>
<text x="259.6" y="110.2">PWR_5V_AUX</text>
<text x="287.3" y="112.7">PWR_5V_SERVO</text>
<text x="297.7" y="110.2">GND</text>
<text x="316.1" y="110.2">PWM_FLASH</text>
<text x="320" y="112.7">PWM_IR</text>
<text x="371.3" y="110.2">I2C_SDA</text>
<text x="289.7" y="115.3">PWM_GIMBAL</text>
<text x="316.4" y="115.3">SPARE_OUT</text>
<text x="323.1" y="117.8">GND</text>
<text x="344.8" y="115.3">I2C_SDA</text>
<text x="344.8" y="117.8">I2C_SCL</text>
<text x="259.6" y="120.3">GND</text>
<text x="292.6" y="128">I2C_SCL</text>
<text x="305.7" y="130.5">FC_UART_TX</text>
<text x="358.6" y="128">FC_UART_RX</text>
<text x="10.3" y="135.9">C</text>
<text x="305.4" y="133">FC_UART_RX</text>
<text x="313" y="135.6">GND</text>
<text x="408.2" y="135.9">C</text>
<text x="239.2" y="140.7">GND</text>
<text x="335.8" y="138.1">FC_UART_TX</text>
<text x="76.7" y="148.3">PWM_GIMBAL</text>
<text x="142.7" y="148.3">PWM_FLASH</text>
<text x="31" y="158.4">GND</text>
<text x="53.8" y="158.4">PWM_GIMBAL</text>
<text x="76.7" y="158.4">GND</text>
<text x="97" y="158.4">GND</text>
<text x="119.9" y="158.4">PWM_FLASH</text>
<text x="142.7" y="158.4">GND</text>
<text x="69.1" y="168.6">PWM_IR</text>
<text x="122.4" y="168.6">SPARE_OUT</text>
<text x="31" y="178.8">GND</text>
<text x="48.7" y="178.8">PWM_IR</text>
<text x="69.1" y="178.8">GND</text>
<text x="84.3" y="178.8">GND</text>
<text x="104.6" y="178.8">SPARE_OUT</text>
<text x="122.4" y="178.8">GND</text>
<text x="10.3" y="185.9">D</text>
<text x="408.2" y="185.9">D</text>
<text x="64" y="186.4">OUT_EN</text>
<text x="79.2" y="186.4">PWR_5V_AUX</text>
<text x="27.8" y="194">OUT_EN</text>
<text x="64" y="196.5">GND</text>
<text x="46.2" y="201.6">GND</text>
<text x="10.3" y="235.9">E</text>
<text x="408.3" y="235.9">E</text>
<text x="25.9" y="252.4">PWR_5V_AUX</text>
<text x="46.2" y="252.4">GND</text>
<text x="10.3" y="285.9">F</text>
<text x="35" y="286.9">1</text>
<text x="85" y="286.9">2</text>
<text x="135" y="286.9">3</text>
<text x="185" y="286.9">4</text>
<text x="235" y="286.9">5</text>
<text x="285" y="286.9">6</text>
<text x="335" y="286.9">7</text>
<text x="385" y="286.9">8</text>
<text x="408.3" y="285.9">F</text>
</g>
<g font-size="1.8" fill="#0f0f0f">
<text x="35.4" y="35.2">3V3_JET</text>
<text x="34.9" y="41.6">I2C_SCL</text>
<text x="61.4" y="41.6">GND</text>
<text x="32.5" y="42.8">SPARE_3V3</text>
<text x="61" y="45.4">FC_UART_RX_J</text>
<text x="61" y="42.8">FC_UART_TX_J</text>
<text x="241.3" y="45.4">SD_MODE_AMP</text>
<text x="26.6" y="53">PWM_GIMBAL_3V3</text>
<text x="184.5" y="53">SD_MODE_AMP</text>
<text x="35.4" y="55.5">3V3_JET</text>
<text x="31.5" y="75.9">PWM_IR_3V3</text>
<text x="35.4" y="74.6">OUT_EN</text>
<text x="61" y="73.3">PWM_FLASH_3V3</text>
<text x="61.4" y="72.1">GND</text>
<text x="26.6" y="108.9">PWM_GIMBAL_3V3</text>
<text x="63.5" y="108.9">PWM_GIMBAL_BUF</text>
<text x="83.5" y="108.9">PWM_FLASH_3V3</text>
<text x="119.4" y="108.9">PWM_FLASH_BUF</text>
<text x="140.7" y="108.9">PWM_IR_3V3</text>
<text x="172.7" y="108.9">PWM_IR_BUF</text>
<text x="190" y="108.9">SPARE_3V3</text>
<text x="221" y="108.9">SPARE_BUF</text>
<text x="345.3" y="111.4">3V3_JET</text>
<text x="348.5" y="110.2">GND</text>
<text x="53.3" y="117.8">OUT_EN_N</text>
<text x="109.2" y="117.8">OUT_EN_N</text>
<text x="162.6" y="117.8">OUT_EN_N</text>
<text x="210.8" y="117.8">OUT_EN_N</text>
<text x="370.8" y="119">3V3_JET</text>
<text x="335.3" y="126.7">FC_UART_TX_J</text>
<text x="292.1" y="136.8">3V3_JET</text>
<text x="358.1" y="136.8">FC_UART_RX_J</text>
<text x="30.5" y="147">PWM_GIMBAL_3V3</text>
<text x="53.3" y="147">PWM_GIMBAL_BUF</text>
<text x="96.5" y="147">PWM_FLASH_3V3</text>
<text x="119.4" y="147">PWM_FLASH_BUF</text>
<text x="30.5" y="167.3">PWM_IR_3V3</text>
<text x="48.3" y="167.3">PWM_IR_BUF</text>
<text x="83.8" y="167.3">SPARE_3V3</text>
<text x="104.1" y="167.3">SPARE_BUF</text>
<text x="45.7" y="185.1">OUT_EN_N</text>
<text x="78.7" y="195.2">OUT_EN_N</text>
</g>
<g font-size="1.8" fill="#a90000">
<text x="46.9" y="35.3">1</text>
<text x="55.8" y="35.3">2</text>
<text x="107.9" y="35.3">1</text>
<text x="138.4" y="35.3">1</text>
<text x="311.1" y="35.3">1</text>
<text x="46.9" y="37.8">3</text>
<text x="46.9" y="40.4">5</text>
<text x="55.8" y="37.8">4</text>
<text x="55.8" y="40.4">6</text>
<text x="107.9" y="37.8">2</text>
<text x="138.4" y="37.8">2</text>
<text x="213.1" y="40.1" transform="rotate(-90 213.1 40.1)">7</text>
<text x="311.1" y="37.8">2</text>
<text x="46.9" y="42.9">7</text>
<text x="46.9" y="45.5">9</text>
<text x="55.2" y="45.5">10</text>
<text x="55.8" y="42.9">8</text>
<text x="200.6" y="45.5">16</text>
<text x="201.2" y="42.9">1</text>
<text x="223.5" y="45.5">10</text>
<text x="224.1" y="42.9">9</text>
<text x="46.3" y="48">11</text>
<text x="46.3" y="50.5">13</text>
<text x="46.3" y="53.1">15</text>
<text x="55.2" y="48">12</text>
<text x="55.2" y="50.5">14</text>
<text x="55.2" y="53.1">16</text>
<text x="200.6" y="48">14</text>
<text x="201.2" y="53.1">4</text>
<text x="46.3" y="55.6">17</text>
<text x="46.3" y="58.2">19</text>
<text x="55.2" y="55.6">18</text>
<text x="55.2" y="58.2">20</text>
<text x="201.2" y="55.6">2</text>
<text x="46.3" y="60.7">21</text>
<text x="46.3" y="63.2">23</text>
<text x="46.3" y="65.8">25</text>
<text x="55.2" y="60.7">22</text>
<text x="55.2" y="63.2">24</text>
<text x="55.2" y="65.8">26</text>
<text x="210.6" y="62.9" transform="rotate(-90 210.6 62.9)">3</text>
<text x="215.6" y="63.5" transform="rotate(-90 215.6 63.5)">17</text>
<text x="46.3" y="68.3">27</text>
<text x="46.3" y="70.9">29</text>
<text x="55.2" y="68.3">28</text>
<text x="55.2" y="70.9">30</text>
<text x="46.3" y="73.4">31</text>
<text x="46.3" y="75.9">33</text>
<text x="55.2" y="73.4">32</text>
<text x="55.2" y="75.9">34</text>
<text x="46.3" y="78.5">35</text>
<text x="46.3" y="81">37</text>
<text x="46.3" y="83.6">39</text>
<text x="55.2" y="78.5">36</text>
<text x="55.2" y="81">38</text>
<text x="55.2" y="83.6">40</text>
<text x="46.9" y="109">2</text>
<text x="58.3" y="109">3</text>
<text x="102.8" y="109">5</text>
<text x="114.2" y="109">6</text>
<text x="156.1" y="109">9</text>
<text x="167.6" y="109">8</text>
<text x="203.8" y="109">12</text>
<text x="215.2" y="109">11</text>
<text x="306" y="109">1</text>
<text x="306" y="111.5">2</text>
<text x="331.4" y="109">1</text>
<text x="331.4" y="111.5">2</text>
<text x="356.8" y="109">1</text>
<text x="356.8" y="111.5">2</text>
<text x="53.1" y="114.1" transform="rotate(-90 53.1 114.1)">1</text>
<text x="109" y="114.1" transform="rotate(-90 109 114.1)">4</text>
<text x="162.3" y="114.7" transform="rotate(-90 162.3 114.7)">10</text>
<text x="210.6" y="114.7" transform="rotate(-90 210.6 114.7)">13</text>
<text x="238.5" y="115.6" transform="rotate(-90 238.5 115.6)">14</text>
<text x="306" y="114">3</text>
<text x="331.4" y="114">3</text>
<text x="331.4" y="116.6">4</text>
<text x="356.8" y="114">3</text>
<text x="356.8" y="116.6">4</text>
<text x="321.2" y="126.7">1</text>
<text x="321.2" y="129.3">2</text>
<text x="321.2" y="131.8">3</text>
<text x="238.5" y="135.3" transform="rotate(-90 238.5 135.3)">7</text>
<text x="321.2" y="134.4">4</text>
<text x="45.5" y="189.9" transform="rotate(-90 45.5 189.9)">3</text>
<text x="38.7" y="192.8">1</text>
<text x="45.5" y="197.6" transform="rotate(-90 45.5 197.6)">2</text>
</g>
<g font-size="1.8" fill="#006464">
<text x="50.9" y="33.9">J1</text>
<text x="110.6" y="33.9">J2</text>
<text x="141" y="33.9">J3</text>
<text x="313.8" y="33.9">J4</text>
<text x="101.7" y="41.5">5V_AUX_IN</text>
<text x="112.7" y="41.5">Micro-Fit</text>
<text x="131" y="41.5">5V_SERVO_IN</text>
<text x="144.4" y="41.5">Micro-Fit</text>
<text x="203.1" y="40.2">U1</text>
<text x="218" y="40.2">MAX98357A</text>
<text x="242.1" y="41">R1</text>
<text x="264.4" y="39.7">C1</text>
<text x="282.2" y="39.7">C2</text>
<text x="306.5" y="41.5">SPEAKER JST-PH</text>
<text x="152.7" y="43.5">220uF</text>
<text x="159.7" y="43.5">10V</text>
<text x="203.7" y="44">DIN</text>
<text x="203.7" y="46.6">BCLK</text>
<text x="214.2" y="45" transform="rotate(-90 214.2 45)">VDD</text>
<text x="217.8" y="46.6">OUTN</text>
<text x="217.9" y="44">OUTP</text>
<text x="242.1" y="42.5">634k</text>
<text x="264.4" y="43.5">10uF</text>
<text x="270.2" y="43.5">10V</text>
<text x="282.2" y="43.5">100nF</text>
<text x="203.7" y="49.1">LRCLK</text>
<text x="203.7" y="56.7">GAIN_SLOT</text>
<text x="203.7" y="54.2">~{SD_MODE}</text>
<text x="211.7" y="60.5" transform="rotate(-90 211.7 60.5)">GND</text>
<text x="216.8" y="60.5" transform="rotate(-90 216.8 60.5)">PAD</text>
<text x="45" y="87.2">Jetson</text>
<text x="52.3" y="87.2">40-pin</text>
<text x="308.7" y="107.5">J5</text>
<text x="334.1" y="107.5">J6</text>
<text x="359.5" y="107.5">J7</text>
<text x="47.9" y="111.4">74AHCT125</text>
<text x="51.4" y="108.8">U2A</text>
<text x="103.8" y="111.4">74AHCT125</text>
<text x="107.2" y="108.8">U2B</text>
<text x="157.1" y="111.4">74AHCT125</text>
<text x="160.6" y="108.8">U2C</text>
<text x="205.4" y="111.4">74AHCT125</text>
<text x="208.8" y="108.8">U2D</text>
<text x="259.3" y="113.4">C3</text>
<text x="259.3" y="117.2">100nF</text>
<text x="303.4" y="117.7">GIMBAL servo</text>
<text x="236.8" y="124.1">U2E</text>
<text x="239.6" y="121.7" transform="rotate(-90 239.6 121.7)">VCC</text>
<text x="323.9" y="125.3">J8</text>
<text x="325.7" y="120.2">LIGHT_CTRL JST-GH</text>
<text x="352" y="120.2">I2C</text>
<text x="356.2" y="120.2">Qwiic</text>
<text x="362.3" y="120.2">JST-SH</text>
<text x="233.3" y="126.6">74AHCT125</text>
<text x="239.6" y="131.1" transform="rotate(-90 239.6 131.1)">GND</text>
<text x="336" y="132.4">R19</text>
<text x="336" y="134">100R</text>
<text x="358.9" y="132.4">R20</text>
<text x="358.9" y="134">100R</text>
<text x="316.9" y="138">FC_UART JST-GH</text>
<text x="31.2" y="152.8">R3</text>
<text x="31.2" y="154.3">100k</text>
<text x="54.1" y="152.8">R7</text>
<text x="54.1" y="154.3">100R</text>
<text x="77" y="152.8">R11</text>
<text x="77" y="154.3">10k</text>
<text x="97.3" y="152.8">R4</text>
<text x="97.3" y="154.3">100k</text>
<text x="120.1" y="152.8">R8</text>
<text x="120.1" y="154.3">100R</text>
<text x="143" y="152.8">R12</text>
<text x="143" y="154.3">10k</text>
<text x="31.2" y="173.1">R5</text>
<text x="49" y="173.1">R9</text>
<text x="69.3" y="173.1">R13</text>
<text x="84.6" y="173.1">R6</text>
<text x="104.9" y="173.1">R10</text>
<text x="122.7" y="173.1">R14</text>
<text x="31.2" y="174.6">100k</text>
<text x="49" y="174.6">100R</text>
<text x="69.3" y="174.6">10k</text>
<text x="84.6" y="174.6">100k</text>
<text x="104.9" y="174.6">100R</text>
<text x="122.7" y="174.6">10k</text>
<text x="64.3" y="190.9">R15</text>
<text x="79.5" y="190.9">R16</text>
<text x="48.3" y="192">Q1</text>
<text x="48.3" y="193.9">2N7002</text>
<text x="64.3" y="192.4">100k</text>
<text x="79.5" y="192.4">10k</text>
<text x="29.1" y="221.8">H1</text>
<text x="39.3" y="221.8">H2</text>
<text x="49.4" y="221.8">H3</text>
<text x="59.6" y="221.8">H4</text>
<text x="25.6" y="223.7">M2.5</text>
<text x="31.3" y="223.7">hole M2.5</text>
<text x="41.4" y="223.7">hole M2.5</text>
<text x="51.6" y="223.7">hole M2.5</text>
<text x="61.8" y="223.7">hole</text>
<text x="20.6" y="246">PWR_FLAG</text>
<text x="40.9" y="246">PWR_FLAG</text>
</g>
<g font-size="1.8" fill="#939391">
<text x="371.6" y="114.7">R17</text>
<text x="371.6" y="116.2">4.7k</text>
<text x="292.9" y="132.4">R18</text>
<text x="292.9" y="134">4.7k</text>
</g>
<g font-size="1.8" fill="#0000c2">
<text x="20.3" y="262.1">1.</text>
<text x="23.3" y="262.1">Header</text>
<text x="31.1" y="262.1">pins</text>
<text x="36.2" y="262.1">2</text>
<text x="38.5" y="262.1">and</text>
<text x="43.2" y="262.1">4</text>
<text x="45.5" y="262.1">(Jetson</text>
<text x="53.7" y="262.1">5</text>
<text x="56.1" y="262.1">V)</text>
<text x="59.2" y="262.1">are</text>
<text x="63.4" y="262.1">intentionally</text>
<text x="76.3" y="262.1">unconnected:</text>
<text x="90.1" y="262.1">the</text>
<text x="94.2" y="262.1">HAT runs</text>
<text x="104" y="262.1">from</text>
<text x="109.6" y="262.1">PWR_5V_AUX on</text>
<text x="20.3" y="265.9">2.</text>
<text x="20.3" y="269.7">3.</text>
<text x="23.3" y="265.9">R1</text>
<text x="23.3" y="269.7">U2</text>
<text x="27" y="265.9">sets</text>
<text x="27" y="269.7">uses</text>
<text x="32" y="265.9">the</text>
<text x="32.5" y="269.7">the</text>
<text x="36.1" y="265.9">MAX98357A</text>
<text x="36.6" y="269.7">74LVC125</text>
<text x="47.2" y="269.7">symbol</text>
<text x="48.2" y="265.9">SD_MODE level</text>
<text x="55" y="269.7">(same</text>
<text x="62" y="269.7">pinout);</text>
<text x="63.7" y="265.9">with</text>
<text x="68.6" y="265.9">the</text>
<text x="70.6" y="269.7">fit</text>
<text x="72.8" y="265.9">amp's</text>
<text x="73.8" y="269.7">a</text>
<text x="76.1" y="269.7">74AHCT125</text>
<text x="79.6" y="265.9">internal</text>
<text x="88" y="269.7">so</text>
<text x="88.1" y="265.9">pull-down;</text>
<text x="91.3" y="269.7">3.3</text>
<text x="95.5" y="269.7">V inputs</text>
<text x="99.8" y="265.9">634k</text>
<text x="104.8" y="269.7">give</text>
<text x="105.6" y="265.9">from</text>
<text x="109.7" y="269.7">5</text>
<text x="111.2" y="265.9">3.3</text>
<text x="112.1" y="269.7">V outputs.</text>
<text x="115.4" y="265.9">V targets</text>
<text x="125.4" y="265.9">(L+R)/2.</text>
<text x="135.3" y="265.9">Verify</text>
<text x="141.7" y="265.9">against</text>
<text x="149.9" y="265.9">the</text>
<text x="154" y="265.9">SD_MODE table.</text>
<text x="20.3" y="273.5">4.</text>
<text x="23.3" y="273.5">OUT_EN low</text>
<text x="35.9" y="273.5">(boot/reset):</text>
<text x="49.6" y="273.5">Q1</text>
<text x="53.3" y="273.5">off,</text>
<text x="57.6" y="273.5">OUT_EN_N high,</text>
<text x="74" y="273.5">U2</text>
<text x="77.7" y="273.5">outputs</text>
<text x="86" y="273.5">Hi-Z</text>
<text x="91.9" y="273.5">and</text>
<text x="96.5" y="273.5">pulled</text>
<text x="103.5" y="273.5">low.</text>
<text x="108.4" y="273.5">Lights</text>
<text x="115.3" y="273.5">off,</text>
<text x="119.7" y="273.5">no</text>
<text x="123.1" y="273.5">servo</text>
<text x="129.3" y="273.5">pulses.</text>
<text x="20.3" y="277.3">5.</text>
<text x="23.3" y="277.3">R17/R18</text>
<text x="33.2" y="277.3">I2C</text>
<text x="37.4" y="277.3">pull-ups</text>
<text x="47.1" y="277.3">are</text>
<text x="51.3" y="277.3">DNP.</text>
<text x="57" y="277.3">Fit</text>
<text x="60.6" y="277.3">only</text>
<text x="65.7" y="277.3">if</text>
<text x="68.2" y="277.3">the</text>
<text x="72.3" y="277.3">carrier</text>
<text x="79.8" y="277.3">has</text>
<text x="84.3" y="277.3">none</text>
<text x="90" y="277.3">on</text>
<text x="93.4" y="277.3">pins</text>
<text x="98.5" y="277.3">3/5.</text>
</g>
</svg>
